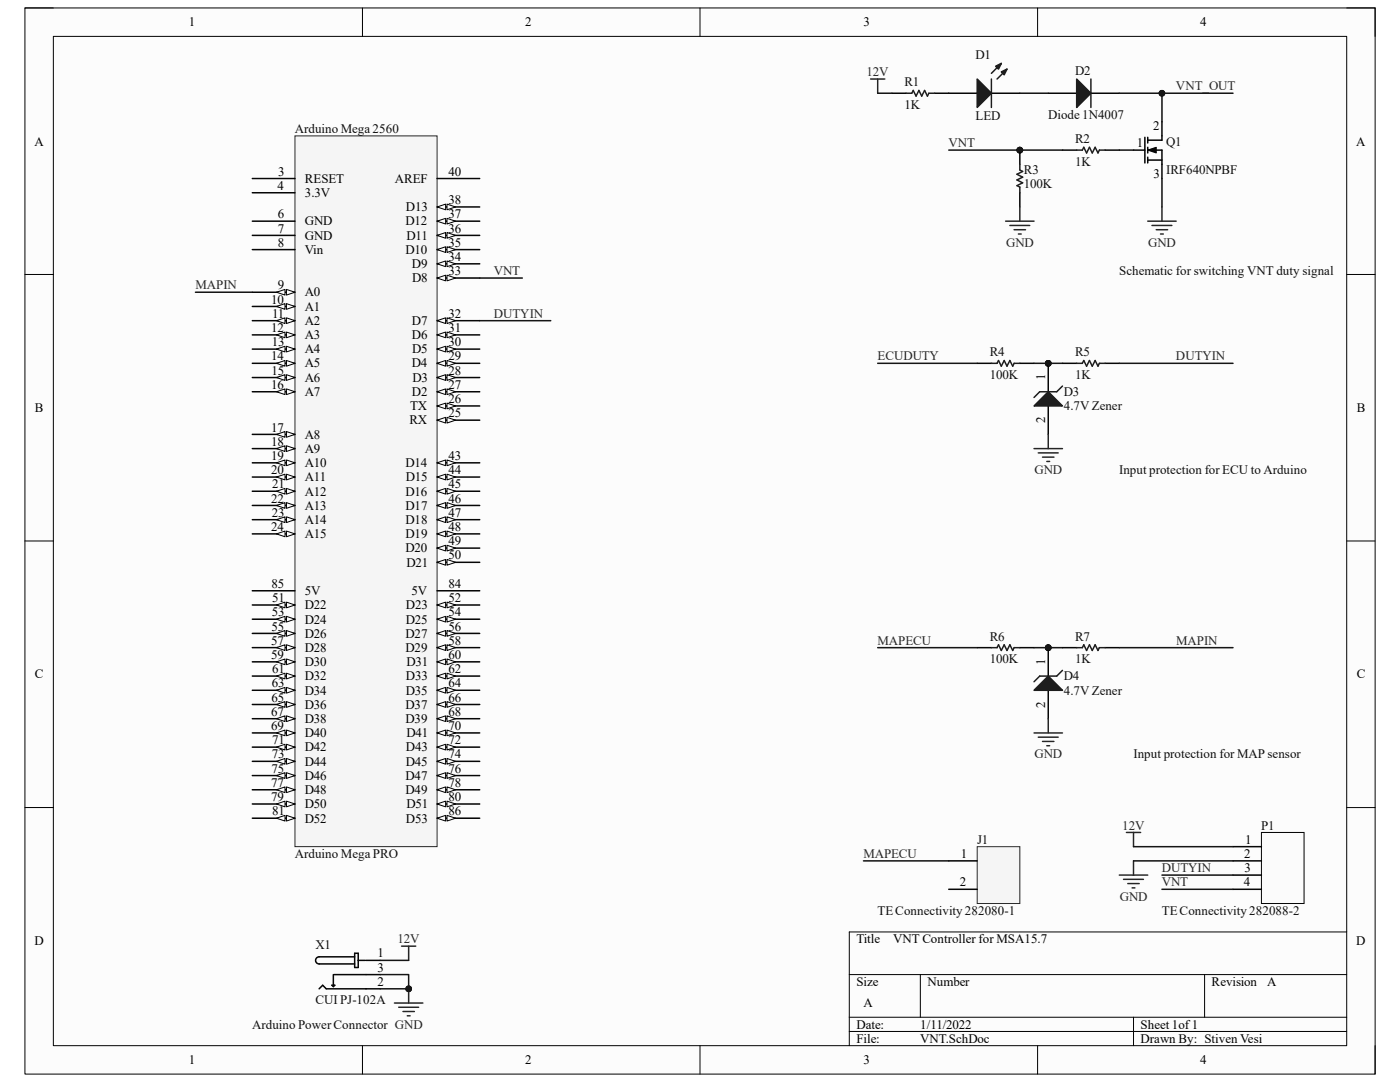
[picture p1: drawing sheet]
<svg xmlns="http://www.w3.org/2000/svg" width="279mm" height="216mm" viewBox="0 0 279 216" stroke-linecap="round" stroke-linejoin="round" font-family="sans-serif">
<path d="M5 1.6h269.4v212.7h-269.4z" fill-rule="evenodd" fill="#fcfcfc"/>
<path d="M5 1.6h269.4v212.7h-269.4z" fill="none" stroke="#000" stroke-width=".2"/>
<path d="M10.6 7.3h258.2v201.4h-258.2z" fill-rule="evenodd" fill="#fcfcfc"/>
<g fill="none" stroke="#000" stroke-width=".2">
<path d="M5 1.6h5.6M10.6 7.3h258.2v201.4h-258.2zM72.3 1.6v5.7M139.7 1.6v5.7M207.1 1.6v5.7M268.8 1.6h5.6v5.7M5 54.8h5.6M268.8 54.8h5.6M5 107.9h5.6M268.8 107.9h5.6M5 161.1h5.6M268.8 161.1h5.6"/>
<path d="M169.5 194.5h99.3M183.7 194.5v8.5M240.4 194.5v8.5M268.8 186h-99.3v22.7M72.3 208.7v5.6M139.7 208.7v5.6M169.5 203h99.3M169.5 205.8h99.3M207.1 208.7v5.6M226.2 203v5.7M274.4 208.7v5.6"/>
</g>
<path d="M58.9 27.1h28.3v141.8h-28.3z" fill-rule="evenodd" fill="#f5f5f5"/>
<path d="M58.9 27.1h28.3v141.8h-28.3z" fill="none" stroke="#262626" stroke-width=".2"/>
<path d="M50.4 35.6h8.5M50.4 38.5h8.5M50.4 44.1h8.5M50.4 47h8.5M50.4 49.8h8.5M50.4 58.3h8.5" fill="none" stroke="#000" stroke-width=".3"/>
<path d="M57.2 57.7l1.7 .6-1.7 .6z" fill="#fbfbfb"/>
<path d="M57.2 57.7l1.7 .6-1.7 .6z" fill="none" stroke="#000" stroke-width=".2"/>
<path d="M55.2 58.3l1.7-.6v1.2z" fill="#fbfbfb"/>
<path d="M55.2 58.3l1.7-.6v1.2z" fill="none" stroke="#000" stroke-width=".2"/>
<path d="M50.4 61.2h8.5" fill="none" stroke="#000" stroke-width=".3"/>
<path d="M57.2 60.6l1.7 .6-1.7 .5z" fill="#fbfbfb"/>
<path d="M57.2 60.6l1.7 .6-1.7 .5z" fill="none" stroke="#000" stroke-width=".2"/>
<path d="M55.2 61.2l1.7-.6v1.1z" fill="#fbfbfb"/>
<path d="M55.2 61.2l1.7-.6v1.1z" fill="none" stroke="#000" stroke-width=".2"/>
<path d="M50.4 64h8.5" fill="none" stroke="#000" stroke-width=".3"/>
<path d="M57.2 63.4l1.7 .6-1.7 .6z" fill="#fbfbfb"/>
<path d="M57.2 63.4l1.7 .6-1.7 .6z" fill="none" stroke="#000" stroke-width=".2"/>
<path d="M55.2 64l1.7-.6v1.2z" fill="#fbfbfb"/>
<path d="M55.2 64l1.7-.6v1.2z" fill="none" stroke="#000" stroke-width=".2"/>
<path d="M50.4 66.8h8.5" fill="none" stroke="#000" stroke-width=".3"/>
<path d="M57.2 66.3l1.7 .5-1.7 .6z" fill="#fbfbfb"/>
<path d="M57.2 66.3l1.7 .5-1.7 .6z" fill="none" stroke="#000" stroke-width=".2"/>
<path d="M55.2 66.8l1.7-.5v1.1z" fill="#fbfbfb"/>
<path d="M55.2 66.8l1.7-.5v1.1z" fill="none" stroke="#000" stroke-width=".2"/>
<path d="M50.4 69.7h8.5" fill="none" stroke="#000" stroke-width=".3"/>
<path d="M57.2 69.1l1.7 .6-1.7 .5z" fill="#fbfbfb"/>
<path d="M57.2 69.1l1.7 .6-1.7 .5z" fill="none" stroke="#000" stroke-width=".2"/>
<path d="M55.2 69.7l1.7-.6v1.1z" fill="#fbfbfb"/>
<path d="M55.2 69.7l1.7-.6v1.1z" fill="none" stroke="#000" stroke-width=".2"/>
<path d="M50.4 72.5h8.5" fill="none" stroke="#000" stroke-width=".3"/>
<path d="M57.2 71.9l1.7 .6-1.7 .6z" fill="#fbfbfb"/>
<path d="M57.2 71.9l1.7 .6-1.7 .6z" fill="none" stroke="#000" stroke-width=".2"/>
<path d="M55.2 72.5l1.7-.6v1.2z" fill="#fbfbfb"/>
<path d="M55.2 72.5l1.7-.6v1.2z" fill="none" stroke="#000" stroke-width=".2"/>
<path d="M50.4 75.3h8.5" fill="none" stroke="#000" stroke-width=".3"/>
<path d="M57.2 74.8l1.7 .5-1.7 .6z" fill="#fbfbfb"/>
<path d="M57.2 74.8l1.7 .5-1.7 .6z" fill="none" stroke="#000" stroke-width=".2"/>
<path d="M55.2 75.3l1.7-.5v1.1z" fill="#fbfbfb"/>
<path d="M55.2 75.3l1.7-.5v1.1z" fill="none" stroke="#000" stroke-width=".2"/>
<path d="M50.4 78.2h8.5" fill="none" stroke="#000" stroke-width=".3"/>
<path d="M57.2 77.6l1.7 .6-1.7 .5z" fill="#fbfbfb"/>
<path d="M57.2 77.6l1.7 .6-1.7 .5z" fill="none" stroke="#000" stroke-width=".2"/>
<path d="M55.2 78.2l1.7-.6v1.1z" fill="#fbfbfb"/>
<path d="M55.2 78.2l1.7-.6v1.1z" fill="none" stroke="#000" stroke-width=".2"/>
<path d="M50.4 86.7h8.5" fill="none" stroke="#000" stroke-width=".3"/>
<path d="M57.2 86.1l1.7 .6-1.7 .5z" fill="#fbfbfb"/>
<path d="M57.2 86.1l1.7 .6-1.7 .5z" fill="none" stroke="#000" stroke-width=".2"/>
<path d="M55.2 86.7l1.7-.6v1.1z" fill="#fbfbfb"/>
<path d="M55.2 86.7l1.7-.6v1.1z" fill="none" stroke="#000" stroke-width=".2"/>
<path d="M50.4 89.5h8.5" fill="none" stroke="#000" stroke-width=".3"/>
<path d="M57.2 88.9l1.7 .6-1.7 .6z" fill="#fbfbfb"/>
<path d="M57.2 88.9l1.7 .6-1.7 .6z" fill="none" stroke="#000" stroke-width=".2"/>
<path d="M55.2 89.5l1.7-.6v1.2z" fill="#fbfbfb"/>
<path d="M55.2 89.5l1.7-.6v1.2z" fill="none" stroke="#000" stroke-width=".2"/>
<path d="M50.4 92.4h8.5" fill="none" stroke="#000" stroke-width=".3"/>
<path d="M57.2 91.8l1.7 .6-1.7 .5z" fill="#fbfbfb"/>
<path d="M57.2 91.8l1.7 .6-1.7 .5z" fill="none" stroke="#000" stroke-width=".2"/>
<path d="M55.2 92.4l1.7-.6v1.1z" fill="#fbfbfb"/>
<path d="M55.2 92.4l1.7-.6v1.1z" fill="none" stroke="#000" stroke-width=".2"/>
<path d="M50.4 95.2h8.5" fill="none" stroke="#000" stroke-width=".3"/>
<path d="M57.2 94.6l1.7 .6-1.7 .6z" fill="#fbfbfb"/>
<path d="M57.2 94.6l1.7 .6-1.7 .6z" fill="none" stroke="#000" stroke-width=".2"/>
<path d="M55.2 95.2l1.7-.6v1.2z" fill="#fbfbfb"/>
<path d="M55.2 95.2l1.7-.6v1.2z" fill="none" stroke="#000" stroke-width=".2"/>
<path d="M50.4 98h8.5" fill="none" stroke="#000" stroke-width=".3"/>
<path d="M57.2 97.5l1.7 .5-1.7 .6z" fill="#fbfbfb"/>
<path d="M57.2 97.5l1.7 .5-1.7 .6z" fill="none" stroke="#000" stroke-width=".2"/>
<path d="M55.2 98l1.7-.5v1.1z" fill="#fbfbfb"/>
<path d="M55.2 98l1.7-.5v1.1z" fill="none" stroke="#000" stroke-width=".2"/>
<path d="M50.4 100.9h8.5" fill="none" stroke="#000" stroke-width=".3"/>
<path d="M57.2 100.3l1.7 .6-1.7 .5z" fill="#fbfbfb"/>
<path d="M57.2 100.3l1.7 .6-1.7 .5z" fill="none" stroke="#000" stroke-width=".2"/>
<path d="M55.2 100.9l1.7-.6v1.1z" fill="#fbfbfb"/>
<path d="M55.2 100.9l1.7-.6v1.1z" fill="none" stroke="#000" stroke-width=".2"/>
<path d="M50.4 103.7h8.5" fill="none" stroke="#000" stroke-width=".3"/>
<path d="M57.2 103.1l1.7 .6-1.7 .6z" fill="#fbfbfb"/>
<path d="M57.2 103.1l1.7 .6-1.7 .6z" fill="none" stroke="#000" stroke-width=".2"/>
<path d="M55.2 103.7l1.7-.6v1.2z" fill="#fbfbfb"/>
<path d="M55.2 103.7l1.7-.6v1.2z" fill="none" stroke="#000" stroke-width=".2"/>
<path d="M50.4 106.5h8.5" fill="none" stroke="#000" stroke-width=".3"/>
<path d="M57.2 106l1.7 .5-1.7 .6z" fill="#fbfbfb"/>
<path d="M57.2 106l1.7 .5-1.7 .6z" fill="none" stroke="#000" stroke-width=".2"/>
<path d="M55.2 106.5l1.7-.5v1.1z" fill="#fbfbfb"/>
<path d="M55.2 106.5l1.7-.5v1.1z" fill="none" stroke="#000" stroke-width=".2"/>
<path d="M87.2 83.8h8.5" fill="none" stroke="#000" stroke-width=".3"/>
<path d="M87.2 83.8l1.7-.5v1.1z" fill="#fbfbfb"/>
<path d="M87.2 83.8l1.7-.5v1.1z" fill="none" stroke="#000" stroke-width=".2"/>
<path d="M89.2 83.3l1.7 .5-1.7 .6z" fill="#fbfbfb"/>
<path d="M89.2 83.3l1.7 .5-1.7 .6z" fill="none" stroke="#000" stroke-width=".2"/>
<path d="M87.2 81h8.5" fill="none" stroke="#000" stroke-width=".3"/>
<path d="M87.2 81l1.7-.6v1.2z" fill="#fbfbfb"/>
<path d="M87.2 81l1.7-.6v1.2z" fill="none" stroke="#000" stroke-width=".2"/>
<path d="M89.2 80.4l1.7 .6-1.7 .6z" fill="#fbfbfb"/>
<path d="M89.2 80.4l1.7 .6-1.7 .6z" fill="none" stroke="#000" stroke-width=".2"/>
<path d="M87.2 78.2h8.5" fill="none" stroke="#000" stroke-width=".3"/>
<path d="M87.2 78.2l1.7-.6v1.1z" fill="#fbfbfb"/>
<path d="M87.2 78.2l1.7-.6v1.1z" fill="none" stroke="#000" stroke-width=".2"/>
<path d="M89.2 77.6l1.7 .6-1.7 .5z" fill="#fbfbfb"/>
<path d="M89.2 77.6l1.7 .6-1.7 .5z" fill="none" stroke="#000" stroke-width=".2"/>
<path d="M87.2 75.3h8.5" fill="none" stroke="#000" stroke-width=".3"/>
<path d="M87.2 75.3l1.7-.5v1.1z" fill="#fbfbfb"/>
<path d="M87.2 75.3l1.7-.5v1.1z" fill="none" stroke="#000" stroke-width=".2"/>
<path d="M89.2 74.8l1.7 .5-1.7 .6z" fill="#fbfbfb"/>
<path d="M89.2 74.8l1.7 .5-1.7 .6z" fill="none" stroke="#000" stroke-width=".2"/>
<path d="M87.2 72.5h8.5" fill="none" stroke="#000" stroke-width=".3"/>
<path d="M87.2 72.5l1.7-.6v1.2z" fill="#fbfbfb"/>
<path d="M87.2 72.5l1.7-.6v1.2z" fill="none" stroke="#000" stroke-width=".2"/>
<path d="M89.2 71.9l1.7 .6-1.7 .6z" fill="#fbfbfb"/>
<path d="M89.2 71.9l1.7 .6-1.7 .6z" fill="none" stroke="#000" stroke-width=".2"/>
<path d="M87.2 69.7h8.5" fill="none" stroke="#000" stroke-width=".3"/>
<path d="M87.2 69.7l1.7-.6v1.1z" fill="#fbfbfb"/>
<path d="M87.2 69.7l1.7-.6v1.1z" fill="none" stroke="#000" stroke-width=".2"/>
<path d="M89.2 69.1l1.7 .6-1.7 .5z" fill="#fbfbfb"/>
<path d="M89.2 69.1l1.7 .6-1.7 .5z" fill="none" stroke="#000" stroke-width=".2"/>
<path d="M87.2 66.8h8.5" fill="none" stroke="#000" stroke-width=".3"/>
<path d="M87.2 66.8l1.7-.5v1.1z" fill="#fbfbfb"/>
<path d="M87.2 66.8l1.7-.5v1.1z" fill="none" stroke="#000" stroke-width=".2"/>
<path d="M89.2 66.3l1.7 .5-1.7 .6z" fill="#fbfbfb"/>
<path d="M89.2 66.3l1.7 .5-1.7 .6z" fill="none" stroke="#000" stroke-width=".2"/>
<path d="M87.2 64h8.5" fill="none" stroke="#000" stroke-width=".3"/>
<path d="M87.2 64l1.7-.6v1.2z" fill="#fbfbfb"/>
<path d="M87.2 64l1.7-.6v1.2z" fill="none" stroke="#000" stroke-width=".2"/>
<path d="M89.2 63.4l1.7 .6-1.7 .6z" fill="#fbfbfb"/>
<path d="M89.2 63.4l1.7 .6-1.7 .6z" fill="none" stroke="#000" stroke-width=".2"/>
<path d="M87.2 55.5h8.5" fill="none" stroke="#000" stroke-width=".3"/>
<path d="M87.2 55.5l1.7-.6v1.1z" fill="#fbfbfb"/>
<path d="M87.2 55.5l1.7-.6v1.1z" fill="none" stroke="#000" stroke-width=".2"/>
<path d="M89.2 54.9l1.7 .6-1.7 .5z" fill="#fbfbfb"/>
<path d="M89.2 54.9l1.7 .6-1.7 .5z" fill="none" stroke="#000" stroke-width=".2"/>
<path d="M87.2 52.6h8.5" fill="none" stroke="#000" stroke-width=".3"/>
<path d="M87.2 52.6l1.7-.5v1.1z" fill="#fbfbfb"/>
<path d="M87.2 52.6l1.7-.5v1.1z" fill="none" stroke="#000" stroke-width=".2"/>
<path d="M89.2 52.1l1.7 .5-1.7 .6z" fill="#fbfbfb"/>
<path d="M89.2 52.1l1.7 .5-1.7 .6z" fill="none" stroke="#000" stroke-width=".2"/>
<path d="M87.2 49.8h8.5" fill="none" stroke="#000" stroke-width=".3"/>
<path d="M87.2 49.8l1.7-.6v1.2z" fill="#fbfbfb"/>
<path d="M87.2 49.8l1.7-.6v1.2z" fill="none" stroke="#000" stroke-width=".2"/>
<path d="M89.2 49.2l1.7 .6-1.7 .6z" fill="#fbfbfb"/>
<path d="M89.2 49.2l1.7 .6-1.7 .6z" fill="none" stroke="#000" stroke-width=".2"/>
<path d="M87.2 47h8.5" fill="none" stroke="#000" stroke-width=".3"/>
<path d="M87.2 47l1.7-.6v1.1z" fill="#fbfbfb"/>
<path d="M87.2 47l1.7-.6v1.1z" fill="none" stroke="#000" stroke-width=".2"/>
<path d="M89.2 46.4l1.7 .6-1.7 .5z" fill="#fbfbfb"/>
<path d="M89.2 46.4l1.7 .6-1.7 .5z" fill="none" stroke="#000" stroke-width=".2"/>
<path d="M87.2 44.1h8.5" fill="none" stroke="#000" stroke-width=".3"/>
<path d="M87.2 44.1l1.7-.5v1.1z" fill="#fbfbfb"/>
<path d="M87.2 44.1l1.7-.5v1.1z" fill="none" stroke="#000" stroke-width=".2"/>
<path d="M89.2 43.6l1.7 .5-1.7 .6z" fill="#fbfbfb"/>
<path d="M89.2 43.6l1.7 .5-1.7 .6z" fill="none" stroke="#000" stroke-width=".2"/>
<path d="M87.2 41.3h8.5" fill="none" stroke="#000" stroke-width=".3"/>
<path d="M87.2 41.3l1.7-.6v1.2z" fill="#fbfbfb"/>
<path d="M87.2 41.3l1.7-.6v1.2z" fill="none" stroke="#000" stroke-width=".2"/>
<path d="M89.2 40.7l1.7 .6-1.7 .6z" fill="#fbfbfb"/>
<path d="M89.2 40.7l1.7 .6-1.7 .6z" fill="none" stroke="#000" stroke-width=".2"/>
<path d="M87.2 35.6h8.5M87.2 92.4h8.5" fill="none" stroke="#000" stroke-width=".3"/>
<path d="M87.2 92.4l1.7-.6v1.1z" fill="#fbfbfb"/>
<path d="M87.2 92.4l1.7-.6v1.1z" fill="none" stroke="#000" stroke-width=".2"/>
<path d="M89.2 91.8l1.7 .6-1.7 .5z" fill="#fbfbfb"/>
<path d="M89.2 91.8l1.7 .6-1.7 .5z" fill="none" stroke="#000" stroke-width=".2"/>
<path d="M87.2 95.2h8.5" fill="none" stroke="#000" stroke-width=".3"/>
<path d="M87.2 95.2l1.7-.6v1.2z" fill="#fbfbfb"/>
<path d="M87.2 95.2l1.7-.6v1.2z" fill="none" stroke="#000" stroke-width=".2"/>
<path d="M89.2 94.6l1.7 .6-1.7 .6z" fill="#fbfbfb"/>
<path d="M89.2 94.6l1.7 .6-1.7 .6z" fill="none" stroke="#000" stroke-width=".2"/>
<path d="M87.2 98h8.5" fill="none" stroke="#000" stroke-width=".3"/>
<path d="M87.2 98l1.7-.5v1.1z" fill="#fbfbfb"/>
<path d="M87.2 98l1.7-.5v1.1z" fill="none" stroke="#000" stroke-width=".2"/>
<path d="M89.2 97.5l1.7 .5-1.7 .6z" fill="#fbfbfb"/>
<path d="M89.2 97.5l1.7 .5-1.7 .6z" fill="none" stroke="#000" stroke-width=".2"/>
<path d="M87.2 100.9h8.5" fill="none" stroke="#000" stroke-width=".3"/>
<path d="M87.2 100.9l1.7-.6v1.1z" fill="#fbfbfb"/>
<path d="M87.2 100.9l1.7-.6v1.1z" fill="none" stroke="#000" stroke-width=".2"/>
<path d="M89.2 100.3l1.7 .6-1.7 .5z" fill="#fbfbfb"/>
<path d="M89.2 100.3l1.7 .6-1.7 .5z" fill="none" stroke="#000" stroke-width=".2"/>
<path d="M87.2 103.7h8.5" fill="none" stroke="#000" stroke-width=".3"/>
<path d="M87.2 103.7l1.7-.6v1.2z" fill="#fbfbfb"/>
<path d="M87.2 103.7l1.7-.6v1.2z" fill="none" stroke="#000" stroke-width=".2"/>
<path d="M89.2 103.1l1.7 .6-1.7 .6z" fill="#fbfbfb"/>
<path d="M89.2 103.1l1.7 .6-1.7 .6z" fill="none" stroke="#000" stroke-width=".2"/>
<path d="M87.2 106.5h8.5" fill="none" stroke="#000" stroke-width=".3"/>
<path d="M87.2 106.5l1.7-.5v1.1z" fill="#fbfbfb"/>
<path d="M87.2 106.5l1.7-.5v1.1z" fill="none" stroke="#000" stroke-width=".2"/>
<path d="M89.2 106l1.7 .5-1.7 .6z" fill="#fbfbfb"/>
<path d="M89.2 106l1.7 .5-1.7 .6z" fill="none" stroke="#000" stroke-width=".2"/>
<path d="M87.2 109.4h8.5" fill="none" stroke="#000" stroke-width=".3"/>
<path d="M87.2 109.4l1.7-.6v1.1z" fill="#fbfbfb"/>
<path d="M87.2 109.4l1.7-.6v1.1z" fill="none" stroke="#000" stroke-width=".2"/>
<path d="M89.2 108.8l1.7 .6-1.7 .5z" fill="#fbfbfb"/>
<path d="M89.2 108.8l1.7 .6-1.7 .5z" fill="none" stroke="#000" stroke-width=".2"/>
<path d="M87.2 112.2h8.5" fill="none" stroke="#000" stroke-width=".3"/>
<path d="M87.2 112.2l1.7-.6v1.2z" fill="#fbfbfb"/>
<path d="M87.2 112.2l1.7-.6v1.2z" fill="none" stroke="#000" stroke-width=".2"/>
<path d="M89.2 111.6l1.7 .6-1.7 .6z" fill="#fbfbfb"/>
<path d="M89.2 111.6l1.7 .6-1.7 .6z" fill="none" stroke="#000" stroke-width=".2"/>
<path d="M50.4 120.7h8.5" fill="none" stroke="#000" stroke-width=".3"/>
<path d="M57.2 120.1l1.7 .6-1.7 .6z" fill="#fbfbfb"/>
<path d="M57.2 120.1l1.7 .6-1.7 .6z" fill="none" stroke="#000" stroke-width=".2"/>
<path d="M55.2 120.7l1.7-.6v1.2z" fill="#fbfbfb"/>
<path d="M55.2 120.7l1.7-.6v1.2z" fill="none" stroke="#000" stroke-width=".2"/>
<path d="M87.2 120.7h8.5" fill="none" stroke="#000" stroke-width=".3"/>
<path d="M87.2 120.7l1.7-.6v1.2z" fill="#fbfbfb"/>
<path d="M87.2 120.7l1.7-.6v1.2z" fill="none" stroke="#000" stroke-width=".2"/>
<path d="M89.2 120.1l1.7 .6-1.7 .6z" fill="#fbfbfb"/>
<path d="M89.2 120.1l1.7 .6-1.7 .6z" fill="none" stroke="#000" stroke-width=".2"/>
<path d="M50.4 123.6h8.5" fill="none" stroke="#000" stroke-width=".3"/>
<path d="M57.2 123l1.7 .6-1.7 .5z" fill="#fbfbfb"/>
<path d="M57.2 123l1.7 .6-1.7 .5z" fill="none" stroke="#000" stroke-width=".2"/>
<path d="M55.2 123.6l1.7-.6v1.1z" fill="#fbfbfb"/>
<path d="M55.2 123.6l1.7-.6v1.1z" fill="none" stroke="#000" stroke-width=".2"/>
<path d="M87.2 123.6h8.5" fill="none" stroke="#000" stroke-width=".3"/>
<path d="M87.2 123.6l1.7-.6v1.1z" fill="#fbfbfb"/>
<path d="M87.2 123.6l1.7-.6v1.1z" fill="none" stroke="#000" stroke-width=".2"/>
<path d="M89.2 123l1.7 .6-1.7 .5z" fill="#fbfbfb"/>
<path d="M89.2 123l1.7 .6-1.7 .5z" fill="none" stroke="#000" stroke-width=".2"/>
<path d="M50.4 126.4h8.5" fill="none" stroke="#000" stroke-width=".3"/>
<path d="M57.2 125.8l1.7 .6-1.7 .6z" fill="#fbfbfb"/>
<path d="M57.2 125.8l1.7 .6-1.7 .6z" fill="none" stroke="#000" stroke-width=".2"/>
<path d="M55.2 126.4l1.7-.6v1.2z" fill="#fbfbfb"/>
<path d="M55.2 126.4l1.7-.6v1.2z" fill="none" stroke="#000" stroke-width=".2"/>
<path d="M87.2 126.4h8.5" fill="none" stroke="#000" stroke-width=".3"/>
<path d="M87.2 126.4l1.7-.6v1.2z" fill="#fbfbfb"/>
<path d="M87.2 126.4l1.7-.6v1.2z" fill="none" stroke="#000" stroke-width=".2"/>
<path d="M89.2 125.8l1.7 .6-1.7 .6z" fill="#fbfbfb"/>
<path d="M89.2 125.8l1.7 .6-1.7 .6z" fill="none" stroke="#000" stroke-width=".2"/>
<path d="M50.4 129.2h8.5" fill="none" stroke="#000" stroke-width=".3"/>
<path d="M57.2 128.7l1.7 .5-1.7 .6z" fill="#fbfbfb"/>
<path d="M57.2 128.7l1.7 .5-1.7 .6z" fill="none" stroke="#000" stroke-width=".2"/>
<path d="M55.2 129.2l1.7-.5v1.1z" fill="#fbfbfb"/>
<path d="M55.2 129.2l1.7-.5v1.1z" fill="none" stroke="#000" stroke-width=".2"/>
<path d="M87.2 129.2h8.5" fill="none" stroke="#000" stroke-width=".3"/>
<path d="M87.2 129.2l1.7-.5v1.1z" fill="#fbfbfb"/>
<path d="M87.2 129.2l1.7-.5v1.1z" fill="none" stroke="#000" stroke-width=".2"/>
<path d="M89.2 128.7l1.7 .5-1.7 .6z" fill="#fbfbfb"/>
<path d="M89.2 128.7l1.7 .5-1.7 .6z" fill="none" stroke="#000" stroke-width=".2"/>
<path d="M50.4 132.1h8.5" fill="none" stroke="#000" stroke-width=".3"/>
<path d="M57.2 131.5l1.7 .6-1.7 .5z" fill="#fbfbfb"/>
<path d="M57.2 131.5l1.7 .6-1.7 .5z" fill="none" stroke="#000" stroke-width=".2"/>
<path d="M55.2 132.1l1.7-.6v1.1z" fill="#fbfbfb"/>
<path d="M55.2 132.1l1.7-.6v1.1z" fill="none" stroke="#000" stroke-width=".2"/>
<path d="M87.2 132.1h8.5" fill="none" stroke="#000" stroke-width=".3"/>
<path d="M87.2 132.1l1.7-.6v1.1z" fill="#fbfbfb"/>
<path d="M87.2 132.1l1.7-.6v1.1z" fill="none" stroke="#000" stroke-width=".2"/>
<path d="M89.2 131.5l1.7 .6-1.7 .5z" fill="#fbfbfb"/>
<path d="M89.2 131.5l1.7 .6-1.7 .5z" fill="none" stroke="#000" stroke-width=".2"/>
<path d="M50.4 134.9h8.5" fill="none" stroke="#000" stroke-width=".3"/>
<path d="M57.2 134.3l1.7 .6-1.7 .6z" fill="#fbfbfb"/>
<path d="M57.2 134.3l1.7 .6-1.7 .6z" fill="none" stroke="#000" stroke-width=".2"/>
<path d="M55.2 134.9l1.7-.6v1.2z" fill="#fbfbfb"/>
<path d="M55.2 134.9l1.7-.6v1.2z" fill="none" stroke="#000" stroke-width=".2"/>
<path d="M87.2 134.9h8.5" fill="none" stroke="#000" stroke-width=".3"/>
<path d="M87.2 134.9l1.7-.6v1.2z" fill="#fbfbfb"/>
<path d="M87.2 134.9l1.7-.6v1.2z" fill="none" stroke="#000" stroke-width=".2"/>
<path d="M89.2 134.3l1.7 .6-1.7 .6z" fill="#fbfbfb"/>
<path d="M89.2 134.3l1.7 .6-1.7 .6z" fill="none" stroke="#000" stroke-width=".2"/>
<path d="M50.4 137.7h8.5" fill="none" stroke="#000" stroke-width=".3"/>
<path d="M57.2 137.2l1.7 .5-1.7 .6z" fill="#fbfbfb"/>
<path d="M57.2 137.2l1.7 .5-1.7 .6z" fill="none" stroke="#000" stroke-width=".2"/>
<path d="M55.2 137.7l1.7-.5v1.1z" fill="#fbfbfb"/>
<path d="M55.2 137.7l1.7-.5v1.1z" fill="none" stroke="#000" stroke-width=".2"/>
<path d="M87.2 137.7h8.5" fill="none" stroke="#000" stroke-width=".3"/>
<path d="M87.2 137.7l1.7-.5v1.1z" fill="#fbfbfb"/>
<path d="M87.2 137.7l1.7-.5v1.1z" fill="none" stroke="#000" stroke-width=".2"/>
<path d="M89.2 137.2l1.7 .5-1.7 .6z" fill="#fbfbfb"/>
<path d="M89.2 137.2l1.7 .5-1.7 .6z" fill="none" stroke="#000" stroke-width=".2"/>
<path d="M50.4 140.6h8.5" fill="none" stroke="#000" stroke-width=".3"/>
<path d="M57.2 140l1.7 .6-1.7 .5z" fill="#fbfbfb"/>
<path d="M57.2 140l1.7 .6-1.7 .5z" fill="none" stroke="#000" stroke-width=".2"/>
<path d="M55.2 140.6l1.7-.6v1.1z" fill="#fbfbfb"/>
<path d="M55.2 140.6l1.7-.6v1.1z" fill="none" stroke="#000" stroke-width=".2"/>
<path d="M87.2 140.6h8.5" fill="none" stroke="#000" stroke-width=".3"/>
<path d="M87.2 140.6l1.7-.6v1.1z" fill="#fbfbfb"/>
<path d="M87.2 140.6l1.7-.6v1.1z" fill="none" stroke="#000" stroke-width=".2"/>
<path d="M89.2 140l1.7 .6-1.7 .5z" fill="#fbfbfb"/>
<path d="M89.2 140l1.7 .6-1.7 .5z" fill="none" stroke="#000" stroke-width=".2"/>
<path d="M50.4 143.4h8.5" fill="none" stroke="#000" stroke-width=".3"/>
<path d="M57.2 142.8l1.7 .6-1.7 .6z" fill="#fbfbfb"/>
<path d="M57.2 142.8l1.7 .6-1.7 .6z" fill="none" stroke="#000" stroke-width=".2"/>
<path d="M55.2 143.4l1.7-.6v1.2z" fill="#fbfbfb"/>
<path d="M55.2 143.4l1.7-.6v1.2z" fill="none" stroke="#000" stroke-width=".2"/>
<path d="M87.2 143.4h8.5" fill="none" stroke="#000" stroke-width=".3"/>
<path d="M87.2 143.4l1.7-.6v1.2z" fill="#fbfbfb"/>
<path d="M87.2 143.4l1.7-.6v1.2z" fill="none" stroke="#000" stroke-width=".2"/>
<path d="M89.2 142.8l1.7 .6-1.7 .6z" fill="#fbfbfb"/>
<path d="M89.2 142.8l1.7 .6-1.7 .6z" fill="none" stroke="#000" stroke-width=".2"/>
<path d="M50.4 146.2h8.5" fill="none" stroke="#000" stroke-width=".3"/>
<path d="M57.2 145.7l1.7 .5-1.7 .6z" fill="#fbfbfb"/>
<path d="M57.2 145.7l1.7 .5-1.7 .6z" fill="none" stroke="#000" stroke-width=".2"/>
<path d="M55.2 146.2l1.7-.5v1.1z" fill="#fbfbfb"/>
<path d="M55.2 146.2l1.7-.5v1.1z" fill="none" stroke="#000" stroke-width=".2"/>
<path d="M87.2 146.2h8.5" fill="none" stroke="#000" stroke-width=".3"/>
<path d="M87.2 146.2l1.7-.5v1.1z" fill="#fbfbfb"/>
<path d="M87.2 146.2l1.7-.5v1.1z" fill="none" stroke="#000" stroke-width=".2"/>
<path d="M89.2 145.7l1.7 .5-1.7 .6z" fill="#fbfbfb"/>
<path d="M89.2 145.7l1.7 .5-1.7 .6z" fill="none" stroke="#000" stroke-width=".2"/>
<path d="M50.4 149.1h8.5" fill="none" stroke="#000" stroke-width=".3"/>
<path d="M57.2 148.5l1.7 .6-1.7 .5z" fill="#fbfbfb"/>
<path d="M57.2 148.5l1.7 .6-1.7 .5z" fill="none" stroke="#000" stroke-width=".2"/>
<path d="M55.2 149.1l1.7-.6v1.1z" fill="#fbfbfb"/>
<path d="M55.2 149.1l1.7-.6v1.1z" fill="none" stroke="#000" stroke-width=".2"/>
<path d="M87.2 149.1h8.5" fill="none" stroke="#000" stroke-width=".3"/>
<path d="M87.2 149.1l1.7-.6v1.1z" fill="#fbfbfb"/>
<path d="M87.2 149.1l1.7-.6v1.1z" fill="none" stroke="#000" stroke-width=".2"/>
<path d="M89.2 148.5l1.7 .6-1.7 .5z" fill="#fbfbfb"/>
<path d="M89.2 148.5l1.7 .6-1.7 .5z" fill="none" stroke="#000" stroke-width=".2"/>
<path d="M50.4 151.9h8.5" fill="none" stroke="#000" stroke-width=".3"/>
<path d="M57.2 151.3l1.7 .6-1.7 .6z" fill="#fbfbfb"/>
<path d="M57.2 151.3l1.7 .6-1.7 .6z" fill="none" stroke="#000" stroke-width=".2"/>
<path d="M55.2 151.9l1.7-.6v1.2z" fill="#fbfbfb"/>
<path d="M55.2 151.9l1.7-.6v1.2z" fill="none" stroke="#000" stroke-width=".2"/>
<path d="M87.2 151.9h8.5" fill="none" stroke="#000" stroke-width=".3"/>
<path d="M87.2 151.9l1.7-.6v1.2z" fill="#fbfbfb"/>
<path d="M87.2 151.9l1.7-.6v1.2z" fill="none" stroke="#000" stroke-width=".2"/>
<path d="M89.2 151.3l1.7 .6-1.7 .6z" fill="#fbfbfb"/>
<path d="M89.2 151.3l1.7 .6-1.7 .6z" fill="none" stroke="#000" stroke-width=".2"/>
<path d="M50.4 154.8h8.5" fill="none" stroke="#000" stroke-width=".3"/>
<path d="M57.2 154.2l1.7 .6-1.7 .5z" fill="#fbfbfb"/>
<path d="M57.2 154.2l1.7 .6-1.7 .5z" fill="none" stroke="#000" stroke-width=".2"/>
<path d="M55.2 154.8l1.7-.6v1.1z" fill="#fbfbfb"/>
<path d="M55.2 154.8l1.7-.6v1.1z" fill="none" stroke="#000" stroke-width=".2"/>
<path d="M87.2 154.8h8.5" fill="none" stroke="#000" stroke-width=".3"/>
<path d="M87.2 154.8l1.7-.6v1.1z" fill="#fbfbfb"/>
<path d="M87.2 154.8l1.7-.6v1.1z" fill="none" stroke="#000" stroke-width=".2"/>
<path d="M89.2 154.2l1.7 .6-1.7 .5z" fill="#fbfbfb"/>
<path d="M89.2 154.2l1.7 .6-1.7 .5z" fill="none" stroke="#000" stroke-width=".2"/>
<path d="M50.4 157.6h8.5" fill="none" stroke="#000" stroke-width=".3"/>
<path d="M57.2 157l1.7 .6-1.7 .6z" fill="#fbfbfb"/>
<path d="M57.2 157l1.7 .6-1.7 .6z" fill="none" stroke="#000" stroke-width=".2"/>
<path d="M55.2 157.6l1.7-.6v1.2z" fill="#fbfbfb"/>
<path d="M55.2 157.6l1.7-.6v1.2z" fill="none" stroke="#000" stroke-width=".2"/>
<path d="M87.2 157.6h8.5" fill="none" stroke="#000" stroke-width=".3"/>
<path d="M87.2 157.6l1.7-.6v1.2z" fill="#fbfbfb"/>
<path d="M87.2 157.6l1.7-.6v1.2z" fill="none" stroke="#000" stroke-width=".2"/>
<path d="M89.2 157l1.7 .6-1.7 .6z" fill="#fbfbfb"/>
<path d="M89.2 157l1.7 .6-1.7 .6z" fill="none" stroke="#000" stroke-width=".2"/>
<path d="M50.4 160.4h8.5" fill="none" stroke="#000" stroke-width=".3"/>
<path d="M57.2 159.9l1.7 .5-1.7 .6z" fill="#fbfbfb"/>
<path d="M57.2 159.9l1.7 .5-1.7 .6z" fill="none" stroke="#000" stroke-width=".2"/>
<path d="M55.2 160.4l1.7-.5v1.1z" fill="#fbfbfb"/>
<path d="M55.2 160.4l1.7-.5v1.1z" fill="none" stroke="#000" stroke-width=".2"/>
<path d="M87.2 160.4h8.5" fill="none" stroke="#000" stroke-width=".3"/>
<path d="M87.2 160.4l1.7-.5v1.1z" fill="#fbfbfb"/>
<path d="M87.2 160.4l1.7-.5v1.1z" fill="none" stroke="#000" stroke-width=".2"/>
<path d="M89.2 159.9l1.7 .5-1.7 .6z" fill="#fbfbfb"/>
<path d="M89.2 159.9l1.7 .5-1.7 .6z" fill="none" stroke="#000" stroke-width=".2"/>
<path d="M50.4 163.3h8.5" fill="none" stroke="#000" stroke-width=".3"/>
<path d="M57.2 162.7l1.7 .6-1.7 .5z" fill="#fbfbfb"/>
<path d="M57.2 162.7l1.7 .6-1.7 .5z" fill="none" stroke="#000" stroke-width=".2"/>
<path d="M55.2 163.3l1.7-.6v1.1z" fill="#fbfbfb"/>
<path d="M55.2 163.3l1.7-.6v1.1z" fill="none" stroke="#000" stroke-width=".2"/>
<path d="M50.4 117.9h8.5M87.2 117.9h8.5M87.2 163.3h8.5" fill="none" stroke="#000" stroke-width=".3"/>
<path d="M87.2 163.3l1.7-.6v1.1z" fill="#fbfbfb"/>
<path d="M87.2 163.3l1.7-.6v1.1z" fill="none" stroke="#000" stroke-width=".2"/>
<path d="M89.2 162.7l1.7 .6-1.7 .5z" fill="#fbfbfb"/>
<path d="M89.2 162.7l1.7 .6-1.7 .5z" fill="none" stroke="#000" stroke-width=".2"/>
<path d="M212 30h2.9M220.5 30h2.9" fill="none" stroke="#000" stroke-width=".3"/>
<path d="M214.9 30h1.1l.3-.6 .6 1.1 .5-1.1 .6 1.1 .6-1.1 .5 1.1 .3-.5h1.1" fill="none" stroke="#1c1c1c" stroke-width=".3"/>
<circle cx="203.5" cy="30" r=".57" fill="#0e0e0e"/>
<circle cx="203.5" cy="30" r=".57" fill="none" stroke="#0e0e0e" stroke-width=".2"/>
<path d="M203.5 30v2.8" fill="none" stroke="#000" stroke-width=".3"/>
<circle cx="203.5" cy="30" r=".57" fill="#0e0e0e"/>
<circle cx="203.5" cy="30" r=".57" fill="none" stroke="#0e0e0e" stroke-width=".2"/>
<path d="M209.2 18.6h5.7M217.7 18.6h5.7M203.5 38.5v2.8M226.2 30h2.3M228.5 27.4v5.1M229.1 30h2.8v5.6M229.1 31.9h2.8M229.1 27.4v1.1M229.1 29.4v1.1M229.1 31.4v1.1M231.9 24.3v3.7h-2.8" fill="none" stroke="#000" stroke-width=".3"/>
<path d="M203.5 32.8v1.1l.6 .3-1.1 .6 1.1 .5-1.1 .6 1.1 .6-1.1 .5 .5 .3v1.2" fill="none" stroke="#1c1c1c" stroke-width=".3"/>
<path d="M200.7 44.1h5.7M201.5 45h4M202.4 45.8h2.3M203.2 46.7h.6M203.5 41.3v2.8M229.1 44.1h5.6M229.9 45h4M230.7 45.8h2.3M231.6 46.7h.6M231.9 41.3v2.8" fill="none" stroke="#262626" stroke-width=".3"/>
<path d="M229.1 30l1.6-.6v1.1z" fill="#000"/>
<path d="M229.1 30l1.6-.6v1.1z" fill="none" stroke="#000" stroke-width=".2"/>
<path d="M214.9 15.8l2.8 2.8-2.8 2.8z" fill="#1c1c1c"/>
<path d="M214.9 15.8l2.8 2.8-2.8 2.8zM217.7 15.8v5.6" fill="none" stroke="#1c1c1c" stroke-width=".3"/>
<path d="M189.3 18.6h5.7M197.9 18.6h5.6" fill="none" stroke="#000" stroke-width=".3"/>
<path d="M195 15.8l2.9 2.8-2.9 2.8z" fill="#1c1c1c"/>
<path d="M195 15.8l2.9 2.8-2.9 2.8zM199.8 12.6l-1.9 2M201 13.8l-2 2" fill="none" stroke="#1c1c1c" stroke-width=".3"/>
<path d="M199.8 14.4l1.2-.6-.6 1.1z" fill="#1c1c1c"/>
<path d="M199.8 14.4l1.2-.6-.6 1.1z" fill="none" stroke="#1c1c1c" stroke-width=".3"/>
<path d="M198.7 13.2l1.1-.6-.5 1.2z" fill="#1c1c1c"/>
<path d="M180.8 18.6h1.2l.3-.6 .5 1.2 .6-1.2 .5 1.2 .6-1.2 .6 1.2 .3-.6h1.1M197.9 15.8v5.6M198.7 13.2l1.1-.6-.5 1.2zM197.9 72.5h1.1l.3-.6 .5 1.2 .6-1.2 .6 1.2 .5-1.2 .6 1.2 .3-.6h1.1" fill="none" stroke="#1c1c1c" stroke-width=".3"/>
<path d="M178 18.6h2.8M186.5 18.6h2.8M195 72.5h2.9M203.5 72.5h2.9" fill="none" stroke="#000" stroke-width=".3"/>
<path d="M173.7 15.8h2.9M175.2 15.8v2.8" fill="none" stroke="#262626" stroke-width=".3"/>
<circle cx="209.2" cy="72.5" r=".57" fill="#0e0e0e"/>
<circle cx="209.2" cy="72.5" r=".57" fill="none" stroke="#0e0e0e" stroke-width=".2"/>
<path d="M209.2 72.5v5.7" fill="none" stroke="#000" stroke-width=".3"/>
<circle cx="209.2" cy="72.5" r=".57" fill="#0e0e0e"/>
<circle cx="209.2" cy="72.5" r=".57" fill="none" stroke="#0e0e0e" stroke-width=".2"/>
<path d="M209.2 81v5.7" fill="none" stroke="#000" stroke-width=".3"/>
<path d="M209.2 78.2l2.8 2.8h-5.6z" fill="#1c1c1c"/>
<path d="M209.2 78.2l2.8 2.8h-5.6zM212 77l-1.1 1.2h-3.4l-1.1 1.1M214.9 72.5h1.1l.3-.6 .6 1.2 .5-1.2 .6 1.2 .6-1.2 .5 1.2 .3-.6h1.1" fill="none" stroke="#1c1c1c" stroke-width=".3"/>
<path d="M206.4 89.5h5.6M207.2 90.4h4M208.1 91.2h2.2M208.9 92.1h.6M209.2 86.7v2.8" fill="none" stroke="#262626" stroke-width=".3"/>
<path d="M212 72.5h2.9M220.5 72.5h2.9" fill="none" stroke="#000" stroke-width=".3"/>
<path d="M251.7 166.1h8.6v14.2h-8.6z" fill-rule="evenodd" fill="#fbfbfb"/>
<path d="M251.7 166.1h8.6v14.2h-8.6z" fill="none" stroke="#000" stroke-width=".2"/>
<path d="M246.1 168.9h5.6M246.1 171.8h5.6M246.1 174.6h5.6M246.1 177.5h5.6" fill="none" stroke="#000" stroke-width=".3"/>
<path d="M223.4 174.6h5.7M224.2 175.5h4M224.8 166.1h2.8M225.1 176.3h2.3M225.9 177.2h.6M226.2 166.1v2.8M226.2 171.8v2.8" fill="none" stroke="#262626" stroke-width=".3"/>
<circle cx="209.2" cy="129.2" r=".57" fill="#0e0e0e"/>
<circle cx="209.2" cy="129.2" r=".57" fill="none" stroke="#0e0e0e" stroke-width=".2"/>
<path d="M209.2 129.2v5.7" fill="none" stroke="#000" stroke-width=".3"/>
<circle cx="209.2" cy="129.2" r=".57" fill="#0e0e0e"/>
<circle cx="209.2" cy="129.2" r=".57" fill="none" stroke="#0e0e0e" stroke-width=".2"/>
<path d="M209.2 137.7v5.7" fill="none" stroke="#000" stroke-width=".3"/>
<path d="M206.4 137.7l2.8-2.8 2.8 2.8z" fill="#1c1c1c"/>
<path d="M197.9 129.2h1.1l.3-.5 .5 1.1 .6-1.1 .6 1.1 .5-1.1 .6 1.1 .3-.6h1.1M206.4 137.7l2.8-2.8 2.8 2.8zM212 133.8l-1.1 1.1h-3.4l-1.1 1.1M214.9 129.2h1.1l.3-.5 .6 1.1 .5-1.1 .6 1.1 .6-1.1 .5 1.1 .3-.6h1.1" fill="none" stroke="#1c1c1c" stroke-width=".3"/>
<path d="M195 129.2h2.9M203.5 129.2h2.9M212 129.2h2.9M220.5 129.2h2.9" fill="none" stroke="#000" stroke-width=".3"/>
<path d="M206.4 146.3h5.6M207.2 147.1h4M208.1 147.9h2.2M208.9 148.8h.6M209.2 143.4v2.9" fill="none" stroke="#262626" stroke-width=".3"/>
<path d="M195 168.9h8.5v11.4h-8.5z" fill-rule="evenodd" fill="#f5f5f5"/>
<path d="M195 168.9h8.5v11.4h-8.5z" fill="none" stroke="#262626" stroke-width=".2"/>
<path d="M189.3 171.8h5.7M189.3 177.5h5.7" fill="none" stroke="#000" stroke-width=".3"/>
<path d="M175.2 18.6h2.8M203.5 18.6h5.7M189.3 30h22.7M231.9 35.6v5.7M95.7 55.5h8.5" fill="none" stroke="#0e0e0e" stroke-width=".3"/>
<circle cx="203.5" cy="30" r=".57" fill="#0e0e0e"/>
<circle cx="203.5" cy="30" r=".57" fill="none" stroke="#0e0e0e" stroke-width=".2"/>
<path d="M231.9 18.6v5.7M223.4 30h2.8M95.7 64h14.2" fill="none" stroke="#0e0e0e" stroke-width=".3"/>
<circle cx="231.9" cy="18.6" r=".57" fill="#0e0e0e"/>
<circle cx="231.9" cy="18.6" r=".57" fill="none" stroke="#0e0e0e" stroke-width=".2"/>
<path d="M223.4 18.6h22.7" fill="none" stroke="#0e0e0e" stroke-width=".3"/>
<circle cx="231.9" cy="18.6" r=".57" fill="#0e0e0e"/>
<circle cx="231.9" cy="18.6" r=".57" fill="none" stroke="#0e0e0e" stroke-width=".2"/>
<path d="M206.4 72.5h5.6" fill="none" stroke="#0e0e0e" stroke-width=".3"/>
<circle cx="209.2" cy="72.5" r=".57" fill="#0e0e0e"/>
<circle cx="209.2" cy="72.5" r=".57" fill="none" stroke="#0e0e0e" stroke-width=".2"/>
<path d="M39 58.3h11.4M175.2 72.5h19.8M223.4 72.5h22.7M206.4 129.2h5.6M226.2 168.9h19.9M226.2 171.8h19.9M231.9 174.6h14.2M231.9 177.5h14.2" fill="none" stroke="#0e0e0e" stroke-width=".3"/>
<circle cx="209.2" cy="129.2" r=".57" fill="#0e0e0e"/>
<circle cx="209.2" cy="129.2" r=".57" fill="none" stroke="#0e0e0e" stroke-width=".2"/>
<path d="M175.2 129.2h19.8M223.4 129.2h22.7M172.3 171.8h17M75.9 194.5h5.7v2.8h-5.7M75.9 191.6h5.7" fill="none" stroke="#0e0e0e" stroke-width=".3"/>
<path d="M63.7 197.3l.7-.7 .7 .7h10.8M66.2 196.6h.6l-.3 .3zM66.5 194.5v2.1M66.7 194.5h9.2M70.8 190.9h-7.1a.71 .71 0 0 0-.7 .7 .71 .71 0 0 0 .7 .7h7.1M70.8 190.2h.7v2.9h-.7zM71.5 191.6h1.4M73 191.6h2.9" fill="none" stroke="#000" stroke-width=".3"/>
<path d="M80.1 188.8h2.9M81.6 188.8v2.8" fill="none" stroke="#262626" stroke-width=".3"/>
<circle cx="81.6" cy="197.3" r=".57" fill="#0e0e0e"/>
<circle cx="81.6" cy="197.3" r=".57" fill="none" stroke="#0e0e0e" stroke-width=".2"/>
<path d="M81.6 197.3v2.8M78.7 200.1h5.7M79.6 201h3.9M80.4 201.8h2.3M81.3 202.7h.5" fill="none" stroke="#262626" stroke-width=".3"/>
<circle cx="81.6" cy="197.3" r=".57" fill="#0e0e0e"/>
<circle cx="81.6" cy="197.3" r=".57" fill="none" stroke="#0e0e0e" stroke-width=".2"/>
<g font-size="2.6">
<text x="37.7" y="5.2">1</text>
<text x="104.8" y="5.2">2</text>
<text x="172.3" y="5.2">3</text>
<text x="239.5" y="5.2">4</text>
<text x="6.9" y="29">A</text>
<text x="226.9" y="29.4">1</text>
<text x="230.1" y="26">2</text>
<text x="270.7" y="29">A</text>
<text x="55.5" y="35.1">3</text>
<text x="89.5" y="35.1">40</text>
<text x="230.2" y="35.6">3</text>
<text x="55.4" y="37.9">4</text>
<text x="60.8" y="36.4">RESET</text>
<text x="60.8" y="39.3">3.3V</text>
<text x="78.8" y="36.4">AREF</text>
<text x="89.5" y="40.7">38</text>
<text x="55.4" y="43.6">6</text>
<text x="55.4" y="46.4">7</text>
<text x="60.8" y="45">GND</text>
<text x="60.8" y="47.8">GND</text>
<text x="80.9" y="45">D12</text>
<text x="81" y="42.1">D13</text>
<text x="81.1" y="47.8">D11</text>
<text x="89.5" y="46.4">36</text>
<text x="89.5" y="43.6">37</text>
<text x="55.5" y="49.2">8</text>
<text x="60.8" y="50.6">Vin</text>
<text x="80.9" y="50.6">D10</text>
<text x="82.2" y="53.5">D9</text>
<text x="89.5" y="52.1">34</text>
<text x="89.5" y="49.2">35</text>
<text x="55.4" y="57.7">9</text>
<text x="60.8" y="59.1">A0</text>
<text x="82.3" y="56.3">D8</text>
<text x="89.5" y="54.9">33</text>
<text x="54.1" y="60.6">10</text>
<text x="54.3" y="63.4">11</text>
<text x="60.8" y="62">A1</text>
<text x="60.8" y="64.8">A2</text>
<text x="82.2" y="64.8">D7</text>
<text x="89.5" y="63.4">32</text>
<text x="54.1" y="66.3">12</text>
<text x="54.1" y="71.9">14</text>
<text x="54.2" y="69.1">13</text>
<text x="60.8" y="67.6">A3</text>
<text x="60.8" y="70.5">A4</text>
<text x="82.2" y="67.6">D6</text>
<text x="82.3" y="70.5">D5</text>
<text x="89.5" y="71.9">29</text>
<text x="89.5" y="69.1">30</text>
<text x="89.5" y="66.3">31</text>
<text x="54.1" y="77.6">16</text>
<text x="54.2" y="74.8">15</text>
<text x="60.8" y="73.3">A5</text>
<text x="60.8" y="76.2">A6</text>
<text x="82.2" y="73.3">D4</text>
<text x="82.3" y="76.2">D3</text>
<text x="89.5" y="77.6">27</text>
<text x="89.5" y="74.8">28</text>
<text x="208.6" y="75.9" transform="rotate(-90 208.6 75.9)">1</text>
<text x="7" y="82.2">B</text>
<text x="60.8" y="79">A7</text>
<text x="81.8" y="81.8">TX</text>
<text x="82.2" y="79">D2</text>
<text x="89.5" y="83.3">25</text>
<text x="89.5" y="80.4">26</text>
<text x="270.8" y="82.2">B</text>
<text x="54.1" y="86.1">17</text>
<text x="54.1" y="88.9">18</text>
<text x="60.8" y="87.5">A8</text>
<text x="81.7" y="84.7">RX</text>
<text x="208.6" y="84.5" transform="rotate(-90 208.6 84.5)">2</text>
<text x="54.1" y="94.6">20</text>
<text x="54.1" y="91.8">19</text>
<text x="60.8" y="90.3">A9</text>
<text x="60.8" y="93.2">A10</text>
<text x="80.9" y="93.2">D14</text>
<text x="89.5" y="91.8">43</text>
<text x="89.5" y="94.6">44</text>
<text x="54.1" y="100.3">22</text>
<text x="54.3" y="97.5">21</text>
<text x="60.8" y="96.1">A11</text>
<text x="60.8" y="98.9">A12</text>
<text x="60.8" y="101.7">A13</text>
<text x="80.9" y="98.9">D16</text>
<text x="80.9" y="101.7">D17</text>
<text x="81" y="96.1">D15</text>
<text x="89.5" y="97.5">45</text>
<text x="89.5" y="100.3">46</text>
<text x="54.1" y="106">24</text>
<text x="54.2" y="103.1">23</text>
<text x="60.8" y="104.6">A14</text>
<text x="60.8" y="107.4">A15</text>
<text x="80.9" y="104.6">D18</text>
<text x="80.9" y="107.4">D19</text>
<text x="89.5" y="103.1">47</text>
<text x="89.5" y="106">48</text>
<text x="80.9" y="110.2">D20</text>
<text x="81.1" y="113.1">D21</text>
<text x="89.5" y="108.8">49</text>
<text x="89.5" y="111.6">50</text>
<text x="54.2" y="117.3">85</text>
<text x="60.8" y="118.7">5V</text>
<text x="82.1" y="118.7">5V</text>
<text x="89.5" y="117.3">84</text>
<text x="54.2" y="125.8">55</text>
<text x="54.2" y="123">53</text>
<text x="54.3" y="120.1">51</text>
<text x="60.8" y="121.6">D22</text>
<text x="60.8" y="124.4">D24</text>
<text x="81" y="124.4">D25</text>
<text x="81" y="121.6">D23</text>
<text x="89.5" y="120.1">52</text>
<text x="89.5" y="123">54</text>
<text x="89.5" y="125.8">56</text>
<text x="54.1" y="128.7">57</text>
<text x="54.1" y="131.5">59</text>
<text x="60.8" y="127.3">D26</text>
<text x="60.8" y="130.1">D28</text>
<text x="80.9" y="127.3">D27</text>
<text x="80.9" y="130.1">D29</text>
<text x="89.5" y="128.7">58</text>
<text x="89.5" y="131.5">60</text>
<text x="7" y="135.4">C</text>
<text x="54.2" y="137.2">63</text>
<text x="54.3" y="134.3">61</text>
<text x="60.8" y="132.9">D30</text>
<text x="60.8" y="135.8">D32</text>
<text x="81" y="135.8">D33</text>
<text x="81.1" y="132.9">D31</text>
<text x="89.5" y="134.3">62</text>
<text x="89.5" y="137.2">64</text>
<text x="208.6" y="132.6" transform="rotate(-90 208.6 132.6)">1</text>
<text x="270.8" y="135.4">C</text>
<text x="54.1" y="142.8">67</text>
<text x="54.2" y="140">65</text>
<text x="60.8" y="138.6">D34</text>
<text x="60.8" y="141.4">D36</text>
<text x="80.9" y="141.4">D37</text>
<text x="81" y="138.6">D35</text>
<text x="89.5" y="140">66</text>
<text x="89.5" y="142.8">68</text>
<text x="208.6" y="141.2" transform="rotate(-90 208.6 141.2)">2</text>
<text x="54.1" y="145.7">69</text>
<text x="54.3" y="148.5">71</text>
<text x="60.8" y="144.3">D38</text>
<text x="60.8" y="147.1">D40</text>
<text x="60.8" y="149.9">D42</text>
<text x="80.9" y="144.3">D39</text>
<text x="81" y="149.9">D43</text>
<text x="81.1" y="147.1">D41</text>
<text x="89.5" y="145.7">70</text>
<text x="89.5" y="148.5">72</text>
<text x="54.2" y="154.2">75</text>
<text x="54.2" y="151.3">73</text>
<text x="60.8" y="152.8">D44</text>
<text x="60.8" y="155.6">D46</text>
<text x="80.9" y="155.6">D47</text>
<text x="81" y="152.8">D45</text>
<text x="89.5" y="151.3">74</text>
<text x="89.5" y="154.2">76</text>
<text x="54.1" y="157">77</text>
<text x="54.1" y="159.9">79</text>
<text x="60.8" y="158.5">D48</text>
<text x="60.8" y="161.3">D50</text>
<text x="80.9" y="158.5">D49</text>
<text x="81.1" y="161.3">D51</text>
<text x="89.5" y="157">78</text>
<text x="89.5" y="159.9">80</text>
<text x="54.3" y="162.7">81</text>
<text x="60.8" y="164.1">D52</text>
<text x="81" y="164.1">D53</text>
<text x="89.5" y="162.7">86</text>
<text x="191.8" y="171.2">1</text>
<text x="248.3" y="171.2">2</text>
<text x="248.5" y="168.4">1</text>
<text x="191.6" y="176.9">2</text>
<text x="248.2" y="176.9">4</text>
<text x="248.4" y="174">3</text>
<text x="6.9" y="188.6">D</text>
<text x="75.3" y="191.1">1</text>
<text x="170.9" y="188.2">Title</text>
<text x="178.3" y="188.2">VNT Controller for MSA15.7</text>
<text x="270.7" y="188.6">D</text>
<text x="75.3" y="196.7">2</text>
<text x="75.3" y="193.9">3</text>
<text x="170.9" y="196.7">Size</text>
<text x="185.1" y="196.7">Number</text>
<text x="241.8" y="196.7">Revision</text>
<text x="252.9" y="196.7">A</text>
<text x="172.3" y="201">A</text>
<text x="170.9" y="205.2">Date:</text>
<text x="170.9" y="208.1">File:</text>
<text x="183.6" y="205.2">1/11/2022</text>
<text x="183.7" y="208.1">VNT.SchDoc</text>
<text x="227.6" y="208.1">Drawn By: Stiven Vesi</text>
<text x="227.6" y="205.2">Sheet of1</text>
<text x="233.8" y="205.2">1</text>
<text x="37.7" y="212.3">1</text>
<text x="104.8" y="212.3">2</text>
<text x="172.3" y="212.3">3</text>
<text x="239.5" y="212.3">4</text>
</g>
<g font-size="2.6" fill="#0e0e0e">
<text x="194.7" y="11.8">D1</text>
<text x="180.5" y="17.2">R1</text>
<text x="214.5" y="14.9">D2</text>
<text x="180.5" y="21.7">1K</text>
<text x="209.2" y="23.7">Diode 1N4007</text>
<text x="58.8" y="26.5">Arduino Mega 2560</text>
<text x="194.7" y="24">LED</text>
<text x="214.5" y="28.5">R2</text>
<text x="232.7" y="29.1">Q1</text>
<text x="204.3" y="34.8">R3</text>
<text x="214.5" y="33.1">1K</text>
<text x="232.7" y="34.8">IRF640NPBF</text>
<text x="204.3" y="37.6">100K</text>
<text x="223.4" y="54.9">Schematic for switching VNT duty signal</text>
<text x="197.5" y="71.1">R4</text>
<text x="214.5" y="71.1">R5</text>
<text x="197.5" y="75.6">100K</text>
<text x="214.5" y="75.6">1K</text>
<text x="212.3" y="79">D3</text>
<text x="212.3" y="81.8">4.7V Zener</text>
<text x="223.4" y="94.6">Input protection for ECU to Arduino</text>
<text x="197.5" y="127.8">R6</text>
<text x="214.5" y="127.8">R7</text>
<text x="197.5" y="132.3">100K</text>
<text x="212.3" y="135.8">D4</text>
<text x="214.5" y="132.3">1K</text>
<text x="212.3" y="138.6">4.7V Zener</text>
<text x="226.2" y="151.3">Input protection for MAP sensor</text>
<text x="251.7" y="165.5">P1</text>
<text x="58.8" y="171.2">Arduino Mega PRO</text>
<text x="195" y="168.4">J1</text>
<text x="175.1" y="182.5">TE Connectivity 282080-1</text>
<text x="231.9" y="182.5">TE Connectivity 282088-2</text>
<text x="62.9" y="189.4">X1</text>
<text x="62.9" y="200.4">CUI PJ-102A</text>
<text x="50.3" y="205.2">Arduino Power Connector GND</text>
</g>
<g font-size="2.6" fill="#262626">
<text x="172.9" y="15.2">12V</text>
<text x="234.7" y="18">VNT_OUT</text>
<text x="189.3" y="29.4">VNT</text>
<text x="200.8" y="49.2">GND</text>
<text x="229.2" y="49.2">GND</text>
<text x="39" y="57.7">MAPIN</text>
<text x="98.6" y="54.9">VNT</text>
<text x="98.6" y="63.4">DUTYIN</text>
<text x="175.1" y="71.9">ECUDUTY</text>
<text x="234.7" y="71.9">DUTYIN</text>
<text x="206.5" y="94.6">GND</text>
<text x="175.1" y="128.7">MAPECU</text>
<text x="234.7" y="128.7">MAPIN</text>
<text x="206.5" y="151.3">GND</text>
<text x="224" y="165.5">12V</text>
<text x="172.3" y="171.2">MAPECU</text>
<text x="223.5" y="179.7">GND</text>
<text x="231.9" y="174">DUTYIN</text>
<text x="231.9" y="176.9">VNT</text>
<text x="79.3" y="188.2">12V</text>
</g>
</svg>
